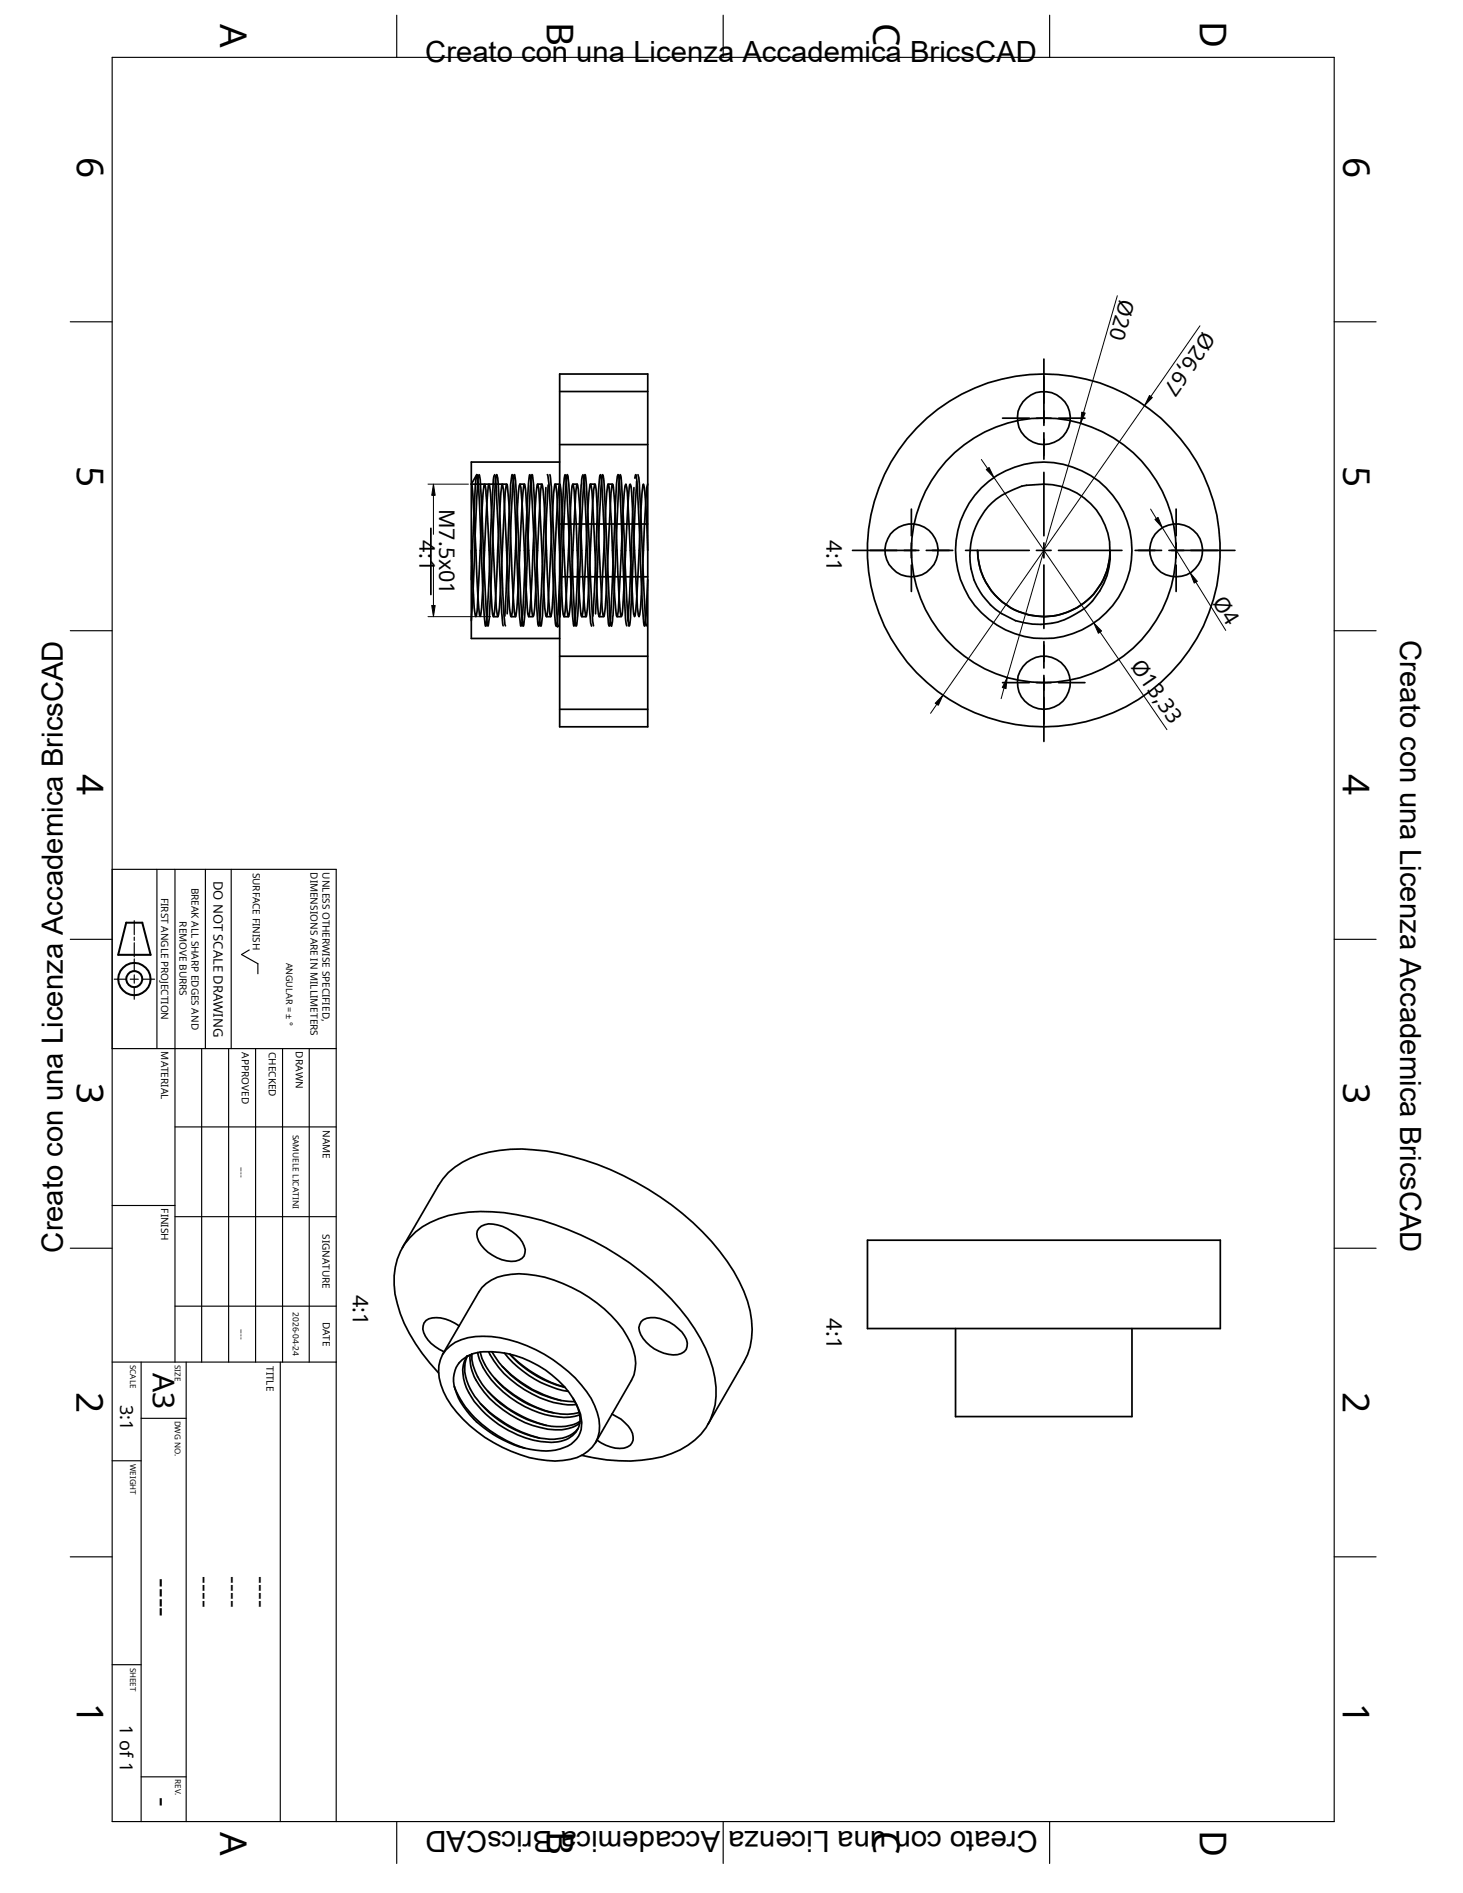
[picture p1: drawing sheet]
<svg xmlns="http://www.w3.org/2000/svg" width="216mm" height="279mm" viewBox="0 0 216 279" stroke-linecap="round" stroke-linejoin="round" font-family="sans-serif">
<g fill="none" stroke="#000" stroke-width=".25">
<path d="M82.6 57.8h13M82.6 55.2h13v52.1h-13zM154.1 53v9.8M63.6 78v9.8M69.6 71.5a100.9 100.9 0 0 1 .6 9.7l.3 6.9 .2 2.5 .2 .4 .2-1.3 .1-2.8 .6-12.5 .3-2.6 .1-.3a8.9 8.9 0 0 1 .3 2.8l.7 15.4 .3 1.3 .2-1.3 .6-12.1a36 36 0 0 1 .4-6.1h.1l.1 .3 .2 2.5 .6 13.8 .2 2.2 .2 .7 .1-.2a190.8 190.8 0 0 0 .7-13.2l.3-4.8 .2-1.3 .2 1.3 .8 15.3a7.5 7.5 0 0 0 .3 2.9l.1-.2 .1-1.1 .9-16.9 .2-1.3 .1 .7 .2 2.1 .6 13.8 .3 2.6 .1 .3 .2-1.3 .2-2.7 .6-12.6 .3-2.9 .2 1.3 .6 12.1a37.7 37.7 0 0 0 .4 5.8l.1 .3 .1-.2a190.8 190.8 0 0 0 .7-13.2l.3-4.8 .2-1.3 .1 .7 .2 2.1 .6 13.8 .4 2.9 .1-.3a179.6 179.6 0 0 0 .7-13.1l.3-5.2 .2-.9 .2 1.3 .9 16.9 .2 1.3 .1-.3a185.3 185.3 0 0 0 .7-13.1l.3-4.8 .2-1.3 .1 .3 .2 2.5 .7 13.8a8.7 8.7 0 0 0 .3 2.9l.1-.3 .1-1 .8-15.3 .2-2.6v-.3h.1a35.9 35.9 0 0 1 .5 6l.6 12.2 .1 1.1 .1 .2 .2-1.3 .2-2.8 .4-8.9a37.7 37.7 0 0 1 .4-6.4l.1-.1M69.6 71.5h5.2M70.4 70.1l-.8 1.4M72.9 70.2a104.3 104.3 0 0 0-.6 11l-.4 9.7-.2 1.5-.2-1.5-.3-3.7-.6-15.7-.1-1.1-.1-.3-.3 1.4-.5 14.1M73 70.1l.2 1.8 .4 9.3a118.7 118.7 0 0 0 .6 10.7l.1 .5M76.7 71.5h.7M79.3 71.5h.7M80.6 72l-.9 18.9-.2 1.5-.1-.3-.3-4.7-.5-12.6-.2-3.3-.2-1.4-.1 .2a92 92 0 0 0-.5 10.9l-.5 9.6-.2 1.6-.2-1.5-.2-4-.7-15.4-.2-1.4-.1 .1a162 162 0 0 0-.7 13l-.3 7.7"/>
<path d="M80.8 70.1l.2 1.4 .9 19.4 .2 1.5 .2-1.7 .3-5.1a245.9 245.9 0 0 1 .8-15.5l.2 1.4 .7 15.7 .2 3.7 .2 1.5 .2-.9 .2-4.4a275.6 275.6 0 0 1 .8-16.9M80.9 71.6l-.8 19.3-.3 1.5-.1-.2a302.1 302.1 0 0 1-.7-16.6l-.3-4.1-.2-1.4a2.08 2.08 0 0 0-.2 1.4l-.5 11.9a86 86 0 0 1-.5 8.8l-.1 .2-.3-3.3-.3-7.9a99.3 99.3 0 0 0-.6-10.9l-.1-.2-.1 .2a93.9 93.9 0 0 0-.5 11.1l-.5 9.2M81.2 70.1l.2 1.7 .6 15.5 .4 5.1M81.9 71.5h.7M82.6 77.3h13M82.6 65.6h13M82.6 68.2h-13v26h13M84.5 71.5h.7M86 70.1l.2 1.4 .5 9.7a114.3 114.3 0 0 0 .5 10.7l.1 .5M87.1 71.5h.7M89.7 71.5h.7M93.6 72l-.7 15.7-.2 4"/>
<path d="M93.7 70.6l.1-.5 .1 .2a244.1 244.1 0 0 1 .7 15.1l.3 5.5 .2 1.5 .2-1.5 .3-5.3M93.9 71.1l-.9 20-.2 1.3-.2-1.5-.9-19.4v-1.1l-.2-.3-.1 .2-.9 20.6-.2 1.5a2.6 2.6 0 0 1-.3-1.5l-.8-19.4-.3-1.4-.1 .3-.3 5.6-.6 14.6M94.1 70.1l.3 1.4 .8 19.4 .2 1.5M134.5 75.1v4M145.8 74.8a10.7 10.7 0 0 1 5.7-3.2 10.3 10.3 0 0 1 11 4.8 9.1 9.1 0 0 1 1.3 4.8 10.1 10.1 0 0 1-5.9 9.9 10.2 10.2 0 0 1-12-2.1 10.2 10.2 0 0 1-1.5-12.1zM148 61.7h3.9M153 61.7h2.1M154.1 63.9v3.9M154.1 69.7v9.4M156.2 61.7h3.9M173.6 75.1v4M69.6 91.6l.8-18.2 .2-3 .1-.3 .1 .2a98 98 0 0 1 .5 10.9l.1 1.9a89.4 89.4 0 0 0 .5 9.1l.1 .2 .2-1.3 .9-19.6 .2-1.4 .1 .4 .1 1 .5 11.7a80.7 80.7 0 0 0 .5 9l.1 .2"/>
<path d="M69.6 81.2l.1 3.8a33.7 33.7 0 0 0 .4 5.9l.1 .1 .2-.7 .3-5.4a190.8 190.8 0 0 1 .7-13.2l.1-.2 .2 .8 .6 12.7 .3 4.7 .2 1.3 .2-.7 .2-2.2 .5-12.6 .2-2.7 .2-1.3 .2 1.3 .6 12.2a33.7 33.7 0 0 0 .5 5.9v.1l.2-1.3 .7-14.2 .2-2.7 .1-1.1 .2-.2a40.1 40.1 0 0 1 .4 6l.3 7.5 .3 4.7 .2 1.3 .2-.7 .3-5.4a163.5 163.5 0 0 1 .8-13.4h.1l.1 .6 .6 12.9a33.7 33.7 0 0 0 .5 5.9v.1l.3-1.3 .8-16.9 .2-1.3 .1 .2 .2 1.1 .6 12.2a33.7 33.7 0 0 0 .4 5.9v.1l.2-.7 .2-2.2 .6-12.5 .2-3.8 .1-.3a9.1 9.1 0 0 1 .3 2.8l.7 13.9 .2 2.4 .2 .4 .2-1.3 .2-4.8a174.1 174.1 0 0 1 .7-13.1l.2-.3 .2 1.3 .6 12.2a33.7 33.7 0 0 0 .4 5.9v.1l.2-.7 .2-2.2 .6-12.7 .1-2.6 .2-1.3 .3 1.3 .3 4.7 .4 10.7 .2 2.4 .2 .4 .2-1.3 .2-4.8a190.8 190.8 0 0 1 .7-13.2l.2-.2a8.3 8.3 0 0 1 .3 2.8l.5 10.7a33.7 33.7 0 0 0 .4 5.9v.1l.2-.7 .2-2.2 .6-12.6 .1-2.7 .2-1.1 .1-.2a40.1 40.1 0 0 1 .5 6l.1 3.7M72.8 91h.6M75.4 91h.7M78 91h.7M80.6 91h.7M82.1 92.4l.2 .1 .1-.1M82.6 96.9h13M82.6 85.1h13M82.6 91.1l.8-17 .3-4 .1 .2a98 98 0 0 1 .6 10.9l.1 1.9a80.7 80.7 0 0 0 .4 9.1l.1 .2 .3-1.5 .2-4a270.1 270.1 0 0 1 .8-16.8h.1v.1l.1 1.3 .5 11.7a89.5 89.5 0 0 0 .5 9l.1 .2M83.2 91h.7M85.9 91h.6M87.5 90.9l.8-17.5 .2-2.9 .1-.4 .1 .2a89.4 89.4 0 0 1 .5 9l.5 11.6 .1 1.2 .1 .3 .2-1.5 .5-11.7a75.6 75.6 0 0 1 .5-8.9l.1-.2a2.56 2.56 0 0 1 .2 1.4l.9 19.4 .2 1.5"/>
<path d="M88.4 91h.7M91.1 91h.6M125.8 81.2h9.8M134.5 80.1v2.2M134.5 83.4v3.9M136.7 81.2h3.9M142.5 81.2h9.4M144.3 81.2a9.8 9.8 0 0 0 9.7 9.8 9.8 9.8 0 0 0 9.8-9.8M153 81.2h2.1M154.1 80.1v2.2M154.1 83.4v9.4M154.1 94.7v3.9"/>
<path d="M154.1 99.7v9.7M156.2 81.2h9.4M167.5 81.2h3.9M172.5 81.2h9.7M173.6 80.1v2.2M173.6 83.4v3.9M82.6 104.7h13M148 100.8h3.9M153 100.8h2.1M156.2 100.8h3.9M59.4 184.2l5.3-9.2a10.8 10.8 0 0 1 7.5-4.9 28.4 28.4 0 0 1 14.1 1.1 42.5 42.5 0 0 1 19.9 13.5 19.3 19.3 0 0 1 4.8 11.6 9 9 0 0 1-1.2 4.7l-5.3 9.2M65.3 199.9l5.4-9.2a5.9 5.9 0 0 1 4.7-2.6 17.4 17.4 0 0 1 10.3 2.6 17.8 17.8 0 0 1 7.4 7.5 5.9 5.9 0 0 1 .1 5.6l-5.3 9.1"/>
<path d="M65.8 199.2a7 7 0 0 1 5.5-2 20.3 20.3 0 0 1 15.9 9.2 7.1 7.1 0 0 1 1 5.8 5.6 5.6 0 0 1-5.1 3.4 17.2 17.2 0 0 1-10.2-2.7 17.8 17.8 0 0 1-7.5-7.5 5.8 5.8 0 0 1 .4-6.2zM67.8 195.7a5.3 5.3 0 0 0-4.5-1.1 1.69 1.69 0 0 0-.5 2.6 5.6 5.6 0 0 0 2.7 2.3M69.4 200l-.4 .2M69.4 200a7.5 7.5 0 0 0 2.1 5.5 14.7 14.7 0 0 0 11.4 5.5l1.7-.4 1-.5M69.6 199.9l-.2 .1M69.6 199.9a8.4 8.4 0 0 0 3 6.1 14.7 14.7 0 0 0 10.2 4.6l.7-.1a4.3 4.3 0 0 0 2.1-.7M70.5 199.6a10.4 10.4 0 0 0 3.8 5.8 14.2 14.2 0 0 0 9.8 3.8l1.5-.4M70.7 181.3a2.62 2.62 0 0 1 2.7-.5 5.4 5.4 0 0 1 4.1 3.6 1.68 1.68 0 0 1-2.1 1.8 5.9 5.9 0 0 1-5-3.5v-.6v-.4zM70.9 199.6a11.6 11.6 0 0 0 4.7 6.3 14.5 14.5 0 0 0 8.1 2.8l1.8-.2M72.1 199.5a15.4 15.4 0 0 0 11.7 7.8h1.2M72.6 199.5a15.1 15.1 0 0 0 12.2 7.4M72.6 199.5a15.4 15.4 0 0 1 12 6.9"/>
<path d="M72.6 199.5a7.1 7.1 0 0 0-3 .4M74.4 199.7a15.5 15.5 0 0 0 9.5 5.7M94.6 195.1a3.2 3.2 0 0 1 3.5-.2 6 6 0 0 1 3.2 2.8 1.54 1.54 0 0 1-1.3 2.2 5.6 5.6 0 0 1-5.6-3.4l-.1-.5zM128 183h52.1v13.1h-52.1zM141 196.1v13h26v-13M64.7 202.6a23.5 23.5 0 0 1-6.4-11.6 9.6 9.6 0 0 1 6.5-11.1 23.5 23.5 0 0 1 13.3-.2 42.5 42.5 0 0 1 23.4 14.9 18.5 18.5 0 0 1 4.2 11.5 9 9 0 0 1-5.3 7.9 19.5 19.5 0 0 1-10.9 1.5l-3.7-.7M67.1 204.7a12.5 12.5 0 0 0 5.7 7l1.4 .8a13.1 13.1 0 0 0 3.2 1.2M67.1 204.7a15.2 15.2 0 0 0 7.7 7.9l2.6 1.1M69 200.2h.1M69 200.2a3.9 3.9 0 0 0-1.9 4.5M69 200.2a4.7 4.7 0 0 0-.2 4.7 14.6 14.6 0 0 0 7.6 6.9 10.2 10.2 0 0 0 6.8 .8 3.3 3.3 0 0 0 2.1-4.7l-.7-1.5M69 200.2a6.2 6.2 0 0 0 1.1 5.9 15.5 15.5 0 0 0 11 6.3 4.9 4.9 0 0 0 4.2-1.5"/>
<path d="M70.9 207.2a18.8 18.8 0 0 0 8.7 5.1M72 205.3a18.4 18.4 0 0 0 8.6 5.1M73 203.4a18.4 18.4 0 0 0 8.7 5.1M74.1 201.7a18.8 18.8 0 0 0 8.7 5M83.3 204.7a18.8 18.8 0 0 1-8.1-4.8 16.1 16.1 0 0 0 8.2 4.9M84.6 206.4a5.8 5.8 0 0 1 1 5.1 4.2 4.2 0 0 1-3 2.4 9.5 9.5 0 0 1-5.2-.2M90.3 208.7a5.9 5.9 0 0 1 3 2.9 1.63 1.63 0 0 1-1.8 2.2 5.9 5.9 0 0 1-3.4-1.2"/>
<circle cx="154.1" cy="61.7" r="3.9"/>
<circle cx="134.5" cy="81.2" r="3.9"/>
<circle cx="154" cy="81.2" r="13"/>
<circle cx="154.1" cy="81.2" r="26.1"/>
<circle cx="154.1" cy="81.2" r="19.5"/>
<circle cx="173.6" cy="81.2" r="3.9"/>
<circle cx="154.1" cy="100.8" r="3.9"/>
</g>
<g fill="none" stroke="#000" stroke-width=".17">
<path d="M16.6 8.5h180.3v260.4h-180.3zM58.5 2.2v6.3M106.7 2.2v6.3M154.9 2.2v6.3M10.4 47.5h6.2M196.9 47.5h6.2M10.4 93.1h6.2M196.9 93.1h6.2M10.4 138.6h6.2M16.6 128.3h33v140.6M19.8 135.9v2.1M19.8 138.3v.5"/>
<path d="M19.8 139.1v2.1M23.2 128.3v26.5M25.8 128.3v72.7M30.3 128.3v26.5M34.1 128.3v26.5M196.9 138.6h6.2M16.6 154.8h33M16.8 144.5h1.8M19.2 144.5h1.2M19.8 141.5v1.8M19.8 143.9v1.2M19.8 145.7v1.8"/>
<path d="M21 144.5h1.8M29.8 154.8v46.2M33.7 154.8v46.2M36.8 140.2l-1.2 .7 2.5 1.3v1.5M37.7 154.8v46.2M41.7 154.8v46.2M45.6 154.8v46.2M16.6 177.9h9.2M25.8 166.3h23.8M25.8 179.6h23.8M10.4 184.2h6.2M25.8 192.8h23.8"/>
<path d="M196.9 184.2h6.2M16.6 201h33M16.6 215.6h4.2M20.8 209.3h6.7M20.8 201v67.9M27.5 201v67.9M41.4 201v67.9M10.4 229.8h6.2M196.9 229.8h6.2M16.6 245.7h4.2M20.8 262.3h6.7M58.5 268.9v6.1"/>
<path d="M106.7 268.9v6.1M154.9 268.9v6.1"/>
</g>
<g fill="none" stroke="#000" stroke-width=".3">
<path d="M18.6 136.2h2.4l1.2 4.7h-4.8z"/>
<circle cx="19.8" cy="144.5" r="1.18"/>
<circle cx="19.8" cy="144.5" r="2.38"/>
</g>
<g fill="none" stroke="#000" stroke-width=".15">
<path d="M164.9 43.6l-5 17.3M168.9 59.9l-14.8 21.3 5.4-18.7M177.1 48.1l-7.3 10.4M63.2 71.5h5.9M64 73.1v5.8M144.8 67.8l1 1.4M146.7 70.5l14.7 21.4M169.8 75.1l.8 1.4M171.5 77.9l4.1 6.6M63.2 91h9.2M64 83.6v5.8M154 81.3l-14.9 21.3"/>
<path d="M154.1 81.3l-5.5 18.7M162.3 93.3l9.9 14.4M176.5 85.9l4.4 7.1M138.3 103.9l-1 1.4M148.2 101.6l-.5 1.5"/>
</g>
<g fill="#000" stroke="#000" stroke-width=".15">
<path d="M169.6 58.4l.5 .3-1.2 1.2z" fill-rule="evenodd"/>
<path d="M64 71.5l.2 1.6h-.5z" fill-rule="evenodd"/>
<path d="M145.5 69.3l.5-.3 .7 1.5z" fill-rule="evenodd"/>
<path d="M159.6 60.8l.5 .2-.6 1.5z" fill-rule="evenodd"/>
<path d="M170.4 76.7l.5-.3 .6 1.5z" fill-rule="evenodd"/>
<path d="M63.7 89.4h.5l-.2 1.6z" fill-rule="evenodd"/>
<path d="M161.4 91.9l1.2 1.2-.5 .4z" fill-rule="evenodd"/>
<path d="M175.6 84.5l1.1 1.3-.5 .3z" fill-rule="evenodd"/>
<path d="M139.1 102.6l-.6 1.5-.5-.3z" fill-rule="evenodd"/>
<path d="M148.6 100l-.1 1.6-.6-.1z" fill-rule="evenodd"/>
</g>
<g font-size="5.4">
<text x="32.5" y="3.5" transform="rotate(90 32.5 3.5)">A</text>
<text x="80.7" y="3.3" transform="rotate(90 80.7 3.3)">B</text>
<text x="128.9" y="3.4" transform="rotate(90 128.9 3.4)">C</text>
<text x="177" y="3.1" transform="rotate(90 177 3.1)">D</text>
<text x="11.3" y="23.2" transform="rotate(90 11.3 23.2)">6</text>
<text x="198.2" y="23.2" transform="rotate(90 198.2 23.2)">6</text>
<text x="11.3" y="68.7" transform="rotate(90 11.3 68.7)">5</text>
<text x="198.2" y="68.7" transform="rotate(90 198.2 68.7)">5</text>
<text x="11.3" y="114.3" transform="rotate(90 11.3 114.3)">4</text>
<text x="198.2" y="114.3" transform="rotate(90 198.2 114.3)">4</text>
<text x="11.3" y="159.9" transform="rotate(90 11.3 159.9)">3</text>
<text x="198.2" y="159.9" transform="rotate(90 198.2 159.9)">3</text>
<text x="11.3" y="205.4" transform="rotate(90 11.3 205.4)">2</text>
<text x="198.2" y="205.4" transform="rotate(90 198.2 205.4)">2</text>
<text x="11.3" y="251.4" transform="rotate(90 11.3 251.4)">1</text>
<text x="198.2" y="251.4" transform="rotate(90 198.2 251.4)">1</text>
<text x="32.5" y="270.4" transform="rotate(90 32.5 270.4)">A</text>
<text x="80.7" y="270.2" transform="rotate(90 80.7 270.2)">B</text>
<text x="128.9" y="270.3" transform="rotate(90 128.9 270.3)">C</text>
<text x="177" y="270" transform="rotate(90 177 270)">D</text>
</g>
<g font-size="4.4">
<text x="22.6" y="202.6" transform="rotate(90 22.6 202.6)">A3</text>
<text x="22.6" y="232.9" transform="rotate(90 22.6 232.9)">----</text>
<text x="22.6" y="265.2" transform="rotate(90 22.6 265.2)">-</text>
</g>
<g font-size="4.3">
<text x="62.7" y="9.2">Creato con una Licenza Accademica BricsCAD</text>
<text x="206.6" y="94.5" transform="rotate(90 206.6 94.5)">Creato con una Licenza Accademica BricsCAD</text>
<text x="9.3" y="184.9" transform="rotate(-90 9.3 184.9)">Creato con una Licenza Accademica BricsCAD</text>
<text x="153.2" y="270.2" transform="rotate(-180 153.2 270.2)">Creato con una Licenza Accademica BricsCAD</text>
</g>
<g font-size="3.5">
<text x="29.1" y="232.7" transform="rotate(90 29.1 232.7)">----</text>
<text x="33.3" y="232.7" transform="rotate(90 33.3 232.7)">----</text>
<text x="37.4" y="232.7" transform="rotate(90 37.4 232.7)">----</text>
</g>
<g font-size="3.2">
<text x="165.3" y="44" transform="rotate(106 165.3 44)">Ø20</text>
<text x="177.6" y="48.7" transform="rotate(125 177.6 48.7)">Ø26,67</text>
<text x="64.8" y="75.1" transform="rotate(90 64.8 75.1)">M7.5x01</text>
<text x="61.9" y="79.8" transform="rotate(90 61.9 79.8)">4:1</text>
<text x="122" y="79.8" transform="rotate(90 122 79.8)">4:1</text>
<text x="178.9" y="88.9" transform="rotate(58 178.9 88.9)">Ø4</text>
<text x="166.7" y="98.3" transform="rotate(56 166.7 98.3)">Ø13,3</text>
<text x="52.1" y="191.1" transform="rotate(90 52.1 191.1)">4:1</text>
<text x="122" y="194.6" transform="rotate(90 122 194.6)">4:1</text>
</g>
<g font-size="2.7">
<text x="17.7" y="207.3" transform="rotate(90 17.7 207.3)">3:1</text>
<text x="17.7" y="254.6" transform="rotate(90 17.7 254.6)">1 of 1</text>
</g>
<text font-size="1.9" x="31.5" y="130" transform="rotate(90 31.5 130)">DO NOT SCALE DRAWING</text>
<g font-size="1.5">
<text x="28.3" y="131" transform="rotate(90 28.3 131)">BREAK ALL SHARP EDGES AND</text>
<text x="37.3" y="128.8" transform="rotate(90 37.3 128.8)">SURFACE FINISH</text>
<text x="45.8" y="128.7" transform="rotate(90 45.8 128.7)">DIMENSIONS ARE IN MILLIMETERS</text>
<text x="47.6" y="128.7" transform="rotate(90 47.6 128.7)">UNLESS OTHERWISE SPECIFIED,</text>
<text x="23.8" y="132.5" transform="rotate(90 23.8 132.5)">FIRST ANGLE PROJECTION</text>
<text x="26.5" y="136" transform="rotate(90 26.5 136)">REMOVE BURRS</text>
<text x="23.8" y="155.2" transform="rotate(90 23.8 155.2)">MATERIAL</text>
<text x="35.7" y="155.3" transform="rotate(90 35.7 155.3)">APPROVED</text>
<text x="39.7" y="155.2" transform="rotate(90 39.7 155.2)">CHECKED</text>
<text x="43.6" y="155.2" transform="rotate(90 43.6 155.2)">DRAWN</text>
<text x="47.6" y="166.8" transform="rotate(90 47.6 166.8)">NAME</text>
<text x="23.8" y="178.3" transform="rotate(90 23.8 178.3)">FINISH</text>
<text x="47.6" y="182.2" transform="rotate(90 47.6 182.2)">SIGNATURE</text>
<text x="47.6" y="195.1" transform="rotate(90 47.6 195.1)">DATE</text>
<text x="39.3" y="201.6" transform="rotate(90 39.3 201.6)">TITLE</text>
</g>
<text font-size="1.3" x="42.2" y="142.1" transform="rotate(90 42.2 142.1)">ANGULAR = ± °</text>
<g font-size="1.2">
<text x="43.2" y="167.5" transform="rotate(90 43.2 167.5)">SAMUELE LICATINI</text>
<text x="35.3" y="172.2" transform="rotate(90 35.3 172.2)">----</text>
<text x="35.3" y="196.1" transform="rotate(90 35.3 196.1)">----</text>
<text x="43.2" y="193.7" transform="rotate(90 43.2 193.7)">2026-04-24</text>
<text x="19.2" y="201.5" transform="rotate(90 19.2 201.5)">SCALE</text>
<text x="25.8" y="201.5" transform="rotate(90 25.8 201.5)">SIZE</text>
<text x="25.8" y="209.7" transform="rotate(90 25.8 209.7)">DWG NO.</text>
<text x="19.2" y="216.1" transform="rotate(90 19.2 216.1)">WEIGHT</text>
<text x="19.2" y="246.1" transform="rotate(90 19.2 246.1)">SHEET</text>
<text x="25.9" y="262.6" transform="rotate(90 25.9 262.6)">REV.</text>
</g>
</svg>
